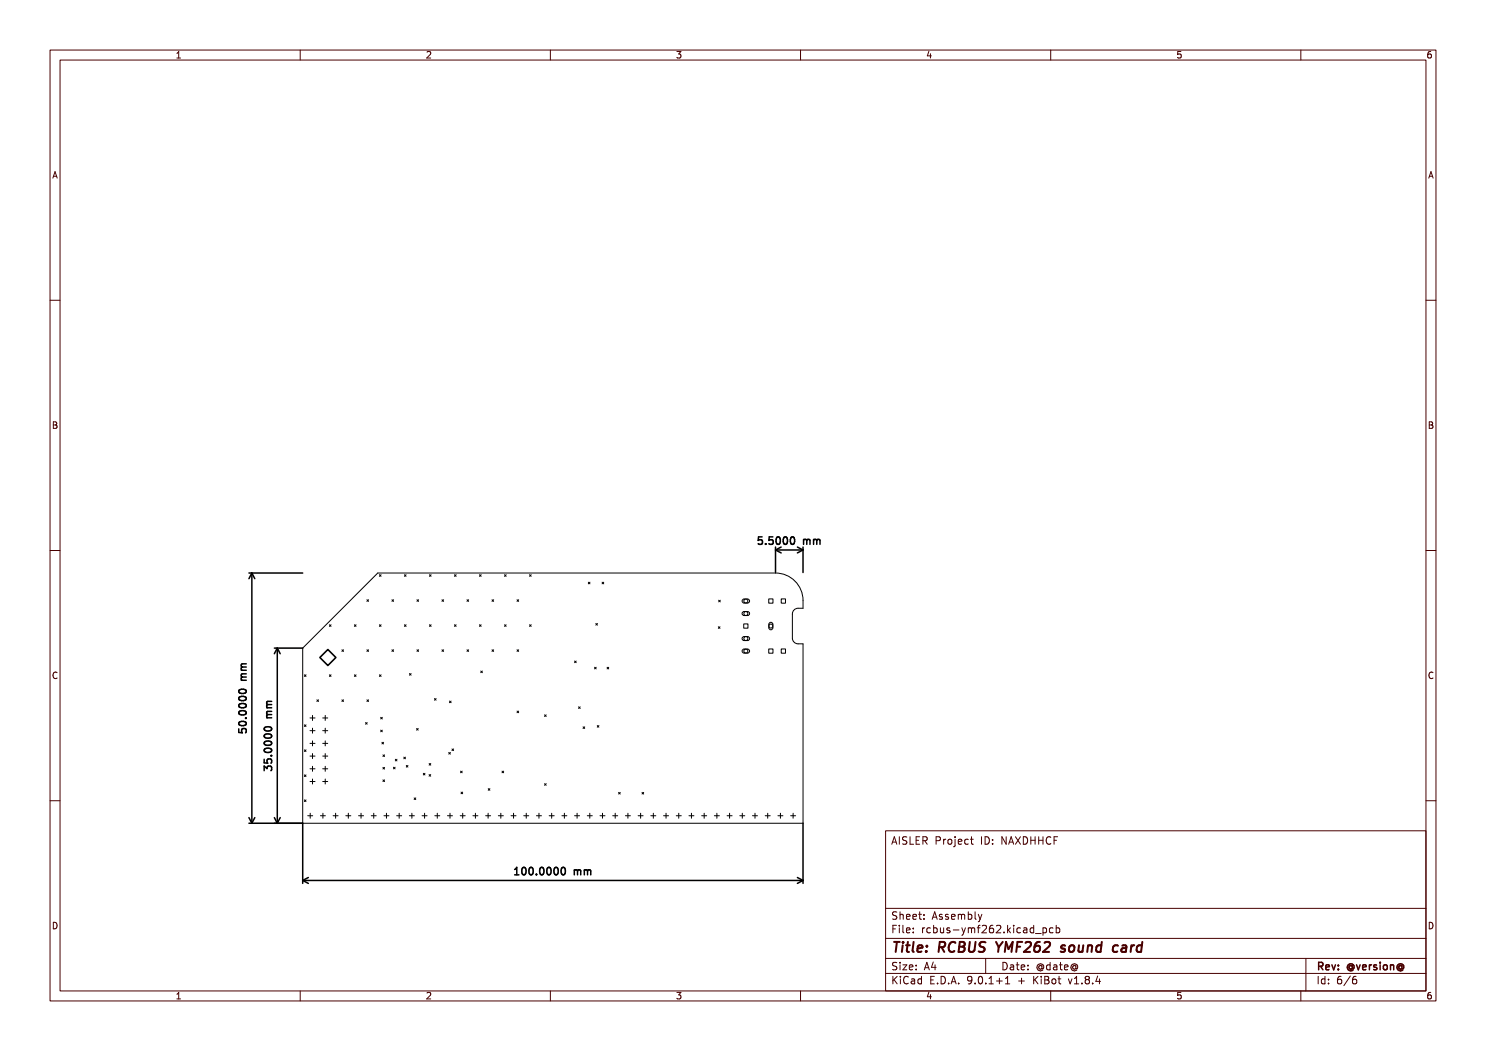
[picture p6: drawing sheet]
<svg xmlns="http://www.w3.org/2000/svg" width="297mm" height="210mm" viewBox="0 0 297 210" stroke-linecap="round" stroke-linejoin="round" font-family="sans-serif">
<path d="M63.9 131.4l1.6-1.6 1.6 1.6-1.6 1.6z" fill="none" stroke="#000" stroke-width=".32"/>
<g fill="none" stroke="#000" stroke-width=".2">
<path d="M73.3 119.8l.4 .4M73.7 119.8l-.4 .4M75.8 114.8l.4 .4M76.2 114.8l-.4 .4M78.3 119.8l.4 .4M78.7 119.8l-.4 .4M80.8 114.8l.4 .4M81.2 114.8l-.4 .4M83.3 119.8l.4 .4M83.7 119.8l-.4 .4M85.8 114.8l.4 .4M86.2 114.8l-.4 .4"/>
<path d="M88.3 119.8l.4 .4M88.7 119.8l-.4 .4M90.8 114.8l.4 .4M91.2 114.8l-.4 .4M93.3 119.8l.4 .4M93.7 119.8l-.4 .4M95.8 114.8l.4 .4M96.2 114.8l-.4 .4M98.3 119.8l.4 .4M98.7 119.8l-.4 .4M100.8 114.8l.4 .4M101.2 114.8l-.4 .4"/>
<path d="M103.3 119.8l.4 .4M103.7 119.8l-.4 .4M105.8 114.8l.4 .4M106.2 114.8l-.4 .4M117.6 116.3l.3 .4M117.9 116.3l-.3 .4M120.3 116.3l.4 .4M120.7 116.3l-.4 .4M143.6 119.9l.4 .4M144 119.9l-.4 .4M148.5 119.7h.9a.4 .4 0 0 1 .4 .4 .4 .4 0 0 1-.4 .4h-.7a.4 .4 0 0 1-.4-.3 .4 .4 0 0 1 .2-.5zM153.6 119.7h.9v.8h-.9z"/>
<path d="M156.1 119.7h.9v.8h-.9zM60.5 129.5l15-15h79.5a5.5 5.5 0 0 1 5.5 5.5v1.5a1.77 1.77 0 0 0-1.9 .5l-.2 .7v4.8a1.14 1.14 0 0 0 1.1 1.2h1v35.8h-100zM60.8 134.8l.4 .4M61.2 134.8l-.4 .4M63.3 139.8l.4 .4M63.7 139.8l-.4 .4M65.8 124.8l.4 .4M65.8 134.8l.4 .4M66.2 134.8l-.4 .4M66.2 124.8l-.4 .4M68.3 139.8l.4 .4M68.3 129.8l.4 .4"/>
<path d="M68.7 139.8l-.4 .4M68.7 129.8l-.4 .4M70.8 134.8l.4 .4M70.8 124.8l.4 .4M71.2 134.8l-.4 .4M71.2 124.8l-.4 .4M73.3 139.8l.4 .4M73.3 129.8l.4 .4M73.7 129.8l-.4 .4M73.7 139.8l-.4 .4M75.8 134.8l.4 .4M75.8 124.8l.4 .4"/>
<path d="M76.2 134.8l-.4 .4M76.2 124.8l-.4 .4M78.3 129.8l.4 .4M78.7 129.8l-.4 .4M80.8 124.8l.4 .4M81.2 124.8l-.4 .4M81.8 134.6l.4 .3M82.2 134.6l-.4 .3M83.3 129.8l.4 .4M83.7 129.8l-.4 .4M85.8 124.8l.4 .4M86.2 124.8l-.4 .4"/>
<path d="M86.8 139.6l.4 .3M87.2 139.6l-.4 .3M88.3 129.8l.4 .4M88.7 129.8l-.4 .4M90.8 124.8l.4 .4M91.2 124.8l-.4 .4M93.3 129.8l.4 .4M93.7 129.8l-.4 .4M95.8 124.8l.4 .4M96.1 134.1l.3 .3M96.2 124.8l-.4 .4M96.4 134.1l-.3 .3"/>
<path d="M98.3 129.8l.4 .4M98.7 129.8l-.4 .4M100.8 124.8l.4 .4M101.2 124.8l-.4 .4M103.3 129.8l.4 .4M103.7 129.8l-.4 .4M105.8 124.8l.4 .4M106.2 124.8l-.4 .4M114.8 132.1l.4 .3M115.2 132.1l-.4 .3M118.8 133.3l.4 .4M119.1 124.6l.3 .3"/>
<path d="M119.2 133.3l-.4 .4M119.4 124.6l-.3 .3M121.3 133.3l.4 .4M121.7 133.3l-.4 .4M143.6 125.2l.3 .4M143.9 125.2l-.3 .4M148.4 129.9l.3-.2h.7a.4 .4 0 0 1 .4 .4 .4 .4 0 0 1-.4 .4h-.7a.4 .4 0 0 1-.3-.6zM148.4 127.4l.3-.2h.7a.4 .4 0 0 1 .4 .4 .4 .4 0 0 1-.4 .4h-.7a.4 .4 0 0 1-.3-.6zM148.5 122.2h.9a.4 .4 0 0 1 .4 .4 .4 .4 0 0 1-.4 .4h-.7a.4 .4 0 0 1-.4-.3 .4 .4 0 0 1 .2-.5zM148.6 124.7h.9v.8h-.9zM153.6 129.7h.9v.8h-.9zM153.9 124.4a.4 .4 0 0 1 .6 .3v.7a.4 .4 0 0 1-.4 .4 .4 .4 0 0 1-.4-.4v-.7z"/>
<path d="M156.1 129.7h.9v.8h-.9zM60.8 159.8l.4 .4M60.8 154.8l.4 .4M60.8 149.8l.4 .4M60.8 144.8l.4 .4M61.2 159.8l-.4 .4M61.2 144.8l-.4 .4M61.2 154.8l-.4 .4M61.2 149.8l-.4 .4M62 156.2h1M62 153.6h1M62 151.1h1"/>
<path d="M62 148.5h1M62 146h1M62 143.5h1M62.5 143v1M62.5 145.5v1M62.5 148v1M62.5 150.6v1M62.5 153.1v1M62.5 155.7v1M64.5 156.2h1M64.5 153.6h1M64.5 151.1h1"/>
<path d="M64.5 148.5h1M64.5 146h1M64.5 143.5h1M65 143v1M65 145.5v1M65 148v1M65 150.6v1M65 153.1v1M65 155.7v1M73.1 144.4l.3 .3M73.4 144.4l-.3 .3M76.1 145.9l.3 .3"/>
<path d="M76.1 143.3l.3 .4M76.3 148.3l.4 .4M76.4 145.9l-.3 .3M76.4 143.3l-.3 .4M76.5 155.8l.4 .4M76.5 153.3l.4 .4M76.5 150.8l.4 .4M76.7 148.3l-.4 .4M76.9 155.8l-.4 .4M76.9 153.3l-.4 .4M76.9 150.8l-.4 .4M78.6 153.3l.4 .3"/>
<path d="M79 153.3l-.4 .3M79 151.7l.3 .3M79.3 151.7l-.3 .3M80.7 151.3l.3 .3M81 151.3l-.3 .3M81.2 153l.3 .3M81.5 153l-.3 .3M82.8 159.4l.3 .4M83.1 159.4l-.3 .4M83.3 145.6l.3 .3M83.6 145.6l-.3 .3M84.6 154.5l.3 .4"/>
<path d="M84.9 154.5l-.3 .4M85.8 154.8l.3 .3M85.8 152.6l.3 .3M86.1 154.8l-.3 .3M86.1 152.6l-.3 .3M89.7 150.4l.3 .3M89.8 140.1l.4 .3M90 150.4l-.3 .3M90.2 140.1l-.4 .3M90.3 149.7l.4 .3M90.7 149.7l-.4 .3M92 154.1l.4 .3"/>
<path d="M92.1 158.3l.4 .3M92.4 154.1l-.4 .3M92.5 158.3l-.4 .3M97.6 157.6l.3 .3M97.9 157.6l-.3 .3M100.3 154.1l.4 .3M100.7 154.1l-.4 .3M103.3 142.1l.4 .3M103.7 142.1l-.4 .3M108.8 156.6l.4 .3M108.8 142.8l.4 .4M109.2 156.6l-.4 .3"/>
<path d="M109.2 142.8l-.4 .4M115.6 141.2l.4 .4M116 141.2l-.4 .4M116.5 145.2l.4 .4M116.9 145.2l-.4 .4M119.4 145l.3 .3M119.7 145l-.3 .3M123.6 158.3l.4 .4M124 158.3l-.4 .4M128.3 158.3l.3 .4M128.6 158.3l-.3 .4M61.5 163h1"/>
<path d="M62 162.5v1M64 163h1M64.5 162.5v1M66.6 163h1M67.1 162.5v1M69.1 163h1M69.6 162.5v1M71.7 163h1M72.2 162.5v1M74.2 163h1M74.7 162.5v1M76.7 163h1"/>
<path d="M77.2 162.5v1M79.3 163h1M79.8 162.5v1M81.8 163h1M82.3 162.5v1M84.4 163h1M84.9 162.5v1M86.9 163h1M87.4 162.5v1M89.4 163h1M89.9 162.5v1M92 163h1"/>
<path d="M92.5 162.5v1M94.5 163h1M95 162.5v1M97.1 163h1M97.6 162.5v1M99.6 163h1M100.1 162.5v1M102.1 163h1M102.6 162.5v1M104.7 163h1M105.2 162.5v1M107.2 163h1"/>
<path d="M107.7 162.5v1M109.8 163h1M110.3 162.5v1M112.3 163h1M112.8 162.5v1M114.8 163h1M115.3 162.5v1M117.4 163h1M117.9 162.5v1M119.9 163h1M120.4 162.5v1M122.5 163h1"/>
<path d="M123 162.5v1M125 163h1M125.5 162.5v1M127.5 163h1M128 162.5v1M130.1 163h1M130.6 162.5v1M132.6 163h1M133.1 162.5v1M135.2 163h1M135.7 162.5v1M137.7 163h1"/>
<path d="M138.2 162.5v1M140.2 163h1M140.7 162.5v1M142.8 163h1M143.3 162.5v1M145.3 163h1M145.8 162.5v1M147.9 163h1M148.4 162.5v1M150.4 163h1M150.9 162.5v1M152.9 163h1"/>
<path d="M153.4 162.5v1M155.5 163h1M156 162.5v1M158 163h1M158.5 162.5v1"/>
<circle cx="149.1" cy="120.1" r=".4"/>
<circle cx="149.1" cy="122.6" r=".4"/>
<circle cx="149.1" cy="127.6" r=".4"/>
<circle cx="149.1" cy="130.1" r=".4"/>
<circle cx="154.1" cy="125.1" r=".4"/>
</g>
<g fill="none" stroke="#000" stroke-width=".3">
<path d="M49.8 114.5h10.7M50.3 114.5v50M50.3 114.5l.6 1.1M50.3 114.5l-.5 1.1M152.3 107.3h-.7l-.1 .7 .2-.2 .5 .1 .2 .2-.1 .5-.2 .2-.6-.2M153 108.6v.2M154.5 107.3h-.7l-.1 .7 .2-.2 .5 .1 .1 .2v.5l-.3 .2-.5-.2M155 109.3v5.1M155 109.9h5.5M155 109.9l1.1 .6M155.2 107.4l.3-.1a.8 .8 0 0 1 .5 .7 .8 .8 0 0 1-.5 .8l-.3-.2-.1-.4zM156.1 109.3l-1.1 .6"/>
<path d="M156.7 107.4l.2-.1a.8 .8 0 0 1 .5 .7 .8 .8 0 0 1-.5 .8l-.2-.2-.2-.4zM158.1 107.4l.2-.1a.8 .8 0 0 1 .5 .7 .8 .8 0 0 1-.5 .8l-.2-.2-.1-.4zM159.4 109.3l1.1 .6M160.5 109.3v5.1M160.5 109.9l-1.1 .6M160.6 107.8v1M160.6 107.9l.4-.1 .2 .2M161.2 108l.3-.2h.3l.1 1M161.2 108v.8M162.6 107.9l.4-.1 .3 .2M162.6 107.8v1M163.3 108l.2-.2h.3l.1 1"/>
<path d="M163.3 108v.8M47.9 137.9a.81 .81 0 0 1 1.3 .3 .85 .85 0 0 1-1.5-.1zM47.9 139.3a.81 .81 0 0 1 1.3 .3 .85 .85 0 0 1-1.5-.1zM48.2 135.9h1M48.2 133.9h1M48.4 135.3l-.2 .2 .2 .4M48.4 133.3l-.2 .2 .2 .4M48.4 135.3h.8M48.4 133.3h.8M49.2 132.6l-.9 .1-.1 .4 .2 .2M49.2 134.6l-.9 .1-.1 .4 .2 .2M54.8 129.5h5.7"/>
<path d="M55.4 129.5v35M55.4 129.5l.6 1.1M55.4 129.5l-.6 1.1M47.7 145.6v.8h.7l-.1-.2 .1-.5 .2-.1h.5l.1 .3-.1 .5M47.9 140.7a.81 .81 0 0 1 1.3 .4 .85 .85 0 0 1-1.5-.2zM47.9 142.1a.81 .81 0 0 1 1.3 .4 .85 .85 0 0 1-1.5-.1zM47.9 144.3a.81 .81 0 0 1 1.3 .3 .85 .85 0 0 1-1.5-.1zM49.1 143.5h.1M52.8 151.7v.7l.7 .1-.1-.2v-.5l.3-.2 .5 .1 .1 .2-.1 .6M52.8 154v-.9l.6 .5 .1-.5h.7l.1 .3-.1 .6M52.9 145.4a.89 .89 0 0 1 1.4 .3 .85 .85 0 0 1-1.5-.1zM52.9 146.9a.89 .89 0 0 1 1.4 .2 .85 .85 0 0 1-1.5-.1z"/>
<path d="M52.9 148.3a.89 .89 0 0 1 1.4 .3 .85 .85 0 0 1-1.5-.2zM52.9 149.7a.89 .89 0 0 1 1.4 .3 .85 .85 0 0 1-1.5-.1zM53.3 141.4h1M53.3 143.4h1M53.5 142.8l-.2 .2 .1 .4M53.5 140.8l-.2 .2 .1 .4M53.5 142.8h.8M53.5 140.8h.8M54.2 151h.1M54.3 140.1l-.9 .1-.1 .4 .2 .2M54.3 142.1l-.9 .1-.1 .4 .2 .2M49.8 164.5h10.7v12"/>
<path d="M49.8 163.4l.5 1.1M50.9 163.4l-.6 1.1M54.8 163.4l.6 1.1M56 163.4l-.6 1.1M60.5 175.9h100M60.5 175.9l1.1 .6M61.6 175.3l-1.1 .6M102.9 174.8h.8M102.9 173.7l.4-.4v1.5M104.5 173.4l.1-.1a.8 .8 0 0 1 .6 .8 .8 .8 0 0 1-.6 .7 1 1 0 0 1-.1-1.4zM105.9 173.5l.2-.2a.8 .8 0 0 1 .5 .8 .8 .8 0 0 1-.5 .7l-.2-.1-.2-.5zM107.2 174.7v.1"/>
<path d="M108 173.5l.2-.2a.8 .8 0 0 1 .5 .8 .8 .8 0 0 1-.5 .7l-.2-.1-.1-.5zM109.4 173.5l.2-.2a.8 .8 0 0 1 .6 .8 .8 .8 0 0 1-.6 .7l-.2-.1-.1-.5zM110.9 173.4l.2-.1a.8 .8 0 0 1 .5 .8 .8 .8 0 0 1-.5 .7 1 1 0 0 1-.2-1.4zM112.3 173.5l.2-.2a.8 .8 0 0 1 .5 .8 .8 .8 0 0 1-.5 .7l-.2-.1-.2-.5zM114.8 174l.4-.2 .2 .2M114.8 173.8v1M115.4 174l.2-.2 .4 .1 .1 .9M115.4 174v.8M116.8 174l.4-.2 .2 .2M116.8 173.8v1M117.4 174l.2-.2 .4 .1 .1 .9M117.4 174v.8"/>
<path d="M159.4 175.3l1.1 .6M160.5 164.5v12M160.5 175.9l-1.1 .6"/>
</g>
<g fill="none" stroke="#480000" stroke-width=".2">
<path d="M10 10h277v190h-277zM12 12h273v186h-273zM35.3 11.6h.8M35.3 10.7l.4-.4v1.3M60 10v2M85.3 10.4l.5-.1 .3 .4-.8 .9h.8M110 10v2M135.3 10.3h.8l-.4 .5 .3 .1v.6l-.2 .1-.5-.1M160 10v2M185.7 10.2l-.4 1h.9M186 10.7v.9M210 10v2"/>
<path d="M236 10.3h-.6l-.1 .6 .2-.1 .5 .1 .1 .1-.1 .5-.2 .1-.5-.1M260 10v2M286 10.3l-.4 .1-.2 .2-.1 .7 .3 .3 .4-.1 .1-.5-.1-.1-.4-.1-.3 .2M10.6 35.6l.4-1.3 .4 1.3M10.7 35.2h.6M285.6 35.6l.4-1.3 .4 1.3M285.7 35.2h.6M10 60h2M285 60h2M10.7 84.3h.4l.2 .2-.2 .4 .2 .1 .1 .3-.2 .3h-.5zM10.7 84.9h.4M285.7 84.3h.4l.2 .2-.2 .4 .2 .1 .1 .3-.2 .3h-.5z"/>
<path d="M285.7 84.9h.4M10 110h2M285 110h2M11.4 134.4a.62 .62 0 0 0-.9 .5 .62 .62 0 0 0 .7 .7l.2-.1M286.4 134.4a.62 .62 0 0 0-.9 .5 .62 .62 0 0 0 .7 .7l.2-.1M10 160h2M285 160h2M177 166h108v32h-108zM178.2 168.7l.5-1.5 .5 1.5M178.4 168.3h.7M179.7 167.2v1.5M181.2 167.3l-.5-.1-.2 .1v.5l.6 .3 .1 .3-.2 .3-.6-.1"/>
<path d="M181.9 167.2v1.5h.7M183.1 167.9h.5M183.8 167.2h-.7v1.5h.7M184.5 168l.7-.1 .1-.2-.1-.4-.2-.1h-.5v1.5M184.8 168l.5 .7M187.1 168l.7-.1 .2-.2-.1-.4-.2-.1h-.6v1.5M188.6 167.7v1M189 167.7l-.4 .3M189.5 167.8l.2-.1 .5 .1v.6l-.1 .2-.4 .1-.2-.1zM190.9 167.2v.1M190.9 167.7v1.3l-.3 .2M191.5 168.2l.7-.1v-.3l-.5-.1-.2 .2 .1 .7h.6"/>
<path d="M193.5 167.8l-.4-.1-.3 .3 .2 .6h.5M194 167.7h.5M194.2 167.2v1.3l.3 .2M196.2 167.2v1.5M196.9 167.2a.76 .76 0 0 1 .9 .7 .76 .76 0 0 1-.9 .8zM198.4 168.6v.1M198.4 167.8v.1M201.1 167.2v1.5l-.9-1.5v1.5M201.6 168.7l.5-1.5 .5 1.5M201.7 168.3h.8M203 167.2l1 1.5M204 167.2l-1 1.5"/>
<path d="M204.5 167.2a.76 .76 0 0 1 .9 .7 .76 .76 0 0 1-.9 .8zM206 167.9h.9M206 167.2v1.5M206.9 167.2v1.5M207.6 167.2v1.5M207.6 167.9h.9M208.5 167.2v1.5M210 167.3a.71 .71 0 0 0-1 .5 .71 .71 0 0 0 .7 .9l.3-.1M210.7 167.9h.5M211.4 167.2h-.7v1.5M10.7 184.3a.66 .66 0 0 1 .7 .6 .66 .66 0 0 1-.7 .7zM35.3 198.7l.4-.4v1.3"/>
<path d="M35.3 199.6h.8M60 198v2M85.3 198.4l.5-.1 .3 .4-.8 .9h.8M110 198v2M135.3 198.3h.8l-.4 .5 .3 .1v.6l-.2 .1-.5-.1M160 198v2M177 194.5h108M177 191.5h108M177 187.5h108M177 181.5h108M178.5 195.1v1.5M178.5 185.6h.5"/>
<path d="M178.7 195.7l.6 .9M179.2 184.9h-.7v1.5M179.2 192.4l-.5-.1-.2 .1v.5l.6 .3 .1 .3-.2 .3-.6-.1M179.2 182.3l-.5-.1-.2 .1v.5l.6 .3 .1 .3-.2 .3-.6-.1M179.3 195.1l-.8 .9M179.7 184.9v.1M179.7 185.4v1M179.9 182.2v1.5M179.9 192.3v.1M179.9 192.8v1M179.9 182.8l.2-.1 .4 .1v.9M180 195.1v.1"/>
<path d="M180 195.6v1M180.5 192.8h.7l-.7 1h.7M180.5 184.9v1.3l.2 .2M181.2 185.9l.7-.2-.1-.2-.4-.1-.2 .2v.7h.6M181.2 183.2l.7-.1-.1-.3-.4-.1-.2 .2v.7h.6M181.5 195.2a.71 .71 0 0 0-1 .5 .71 .71 0 0 0 .7 .9l.3-.1M181.7 193.3l.8-.1-.1-.3-.4-.1-.3 .2 .1 .7h.6M182.2 195.7h.5l.1 .9M182.5 183.2l.7-.1-.1-.3-.4-.1-.2 .2v.7h.6M182.5 186.3v.1M182.5 185.5v.1M182.8 196h-.5l-.2 .2 .2 .4 .5-.1"/>
<path d="M183.1 193.7v.1M183.1 192.9v.1M183.6 182.7h.6M183.8 182.2v1.3l.4 .2M184.2 195.7l-.5-.1-.2 .3 .1 .6h.6M184.2 195.1v1.5M184.4 185.4v1M184.7 183.6v.1M184.7 182.8v.1M184.7 193.8l.5-1.5 .5 1.5M184.8 185.4l-.4 .3M184.9 193.4h.7"/>
<path d="M185.7 198.2l-.4 1h.9M186 185.5l-.5-.1-.3 .3 .2 .6h.6M186 198.7v.9M186 195.8h.5M186.3 183.7l.5-1.5 .5 1.5M186.5 183.3h.7M186.5 192.2l-.3 1.1h.9M186.6 185.5l.4-.1 .3 .3-.1 .6h-.6M186.6 184.9v1.5M186.7 195.1h-.7v1.5h.7M186.9 192.8v1M187.4 196.5v.1"/>
<path d="M188 185.4v.9l.4 .1 .2-.1M188.1 195.1a.76 .76 0 0 1 .9 .7 .76 .76 0 0 1-.9 .8zM188.3 182.8l-.3-.1-.3 .2 .1 .2 .5 .2v.3h-.6M188.6 185.4v1M189.5 182.8l-.3-.1-.2 .2v.2l.5 .2v.3h-.5M189.6 196.5v.1M189.8 185.5l-.3-.1-.3 .2 .1 .2 .5 .2v.3h-.6M190.1 196.6l.5-1.5 .5 1.5M190.2 183.2l.7-.1-.1-.3-.4-.1-.2 .2v.7h.6M190.2 196.2h.8M190.5 185.8h1.2M191.5 182.8l.5-.1 .2 .2"/>
<path d="M191.5 182.7v1M191.6 196.5v.1M192.2 182.9l.2-.2 .3 .1 .1 .9M192.2 182.9v.8M192.2 185.4l.4 1M192.6 186.4l-.4 .5M193 185.4l-.4 1M193.5 182.8l.5-.1 .2 .3-.1 .6h-.6M193.5 185.5l.5-.1 .2 .2M193.5 182.2v1.5M193.5 185.4v1M194.2 185.6l.2-.2 .3 .1 .1 .9"/>
<path d="M194.2 185.6v.8M194.2 195.7l-.2 .3h-.3l-.3-.3 .1-.5 .5-.1 .2 .1a.99 .99 0 0 1-.4 1.4h-.3M194.9 196.5v.1M194.9 182.2v1.3l.2 .2M195.3 185.4h.6M195.5 182.7l.4 1M195.7 195.2l.2-.1a.8 .8 0 0 1 .5 .7 .8 .8 0 0 1-.5 .8l-.2-.1-.2-.5zM195.9 184.9l-.4 .2v1.3M195.9 183.7l-.4 .5M196.2 182.7l-.3 1M196.3 185l.6-.1 .3 .4-1 1.1h1M197 191.5v3"/>
<path d="M197 196.5v.1M197.7 196.6h.8M197.7 195.5l.4-.4v1.5M198.5 184.9l-.5 .1a1.01 1.01 0 0 0 0 1.4l.5-.1 .1-.6-.3-.2h-.3l-.3 .2M199.2 196h1.1M199.2 185l.5-.1 .3 .4-.9 1.1h.9M199.7 195.4v1.2M200.5 192.3a.76 .76 0 0 1 .8 .7 .76 .76 0 0 1-.8 .8zM200.7 186.3v.1M201 196.6h.8M201 195.5l.4-.4v1.5M201.4 184.9v1.5"/>
<path d="M201.5 185.8l.5 .6M202 192.9h.5l.1 .9M202 185.4l-.6 .6M202.6 193.2h-.5l-.2 .2 .2 .4 .5-.1M202.6 184.9v.1M202.6 185.4v1M203.1 192.8h.6M203.3 192.3v1.3l.4 .2M203.6 196h1.1M204 185.5l-.5-.1-.3 .3 .2 .6h.6M204.1 193.3l.7-.1-.1-.3-.4-.1-.2 .2 .1 .7h.5M204.2 195.4v1.2"/>
<path d="M204.6 185.5h.6v.9M205.2 185.7l-.5 .1-.2 .2 .2 .4 .5-.1M205.5 193.7v.1M205.5 192.9v.1M206.6 184.9v1.5M206.6 195.1v1.5M206.6 185.5l-.4-.1-.3 .3 .1 .6h.6M206.8 195.7l.7 .9M207 186.5h1.1M207.5 195.1l-.9 .9M208.1 195.1v.1M208.1 195.6v1"/>
<path d="M208.2 193.1a.36 .36 0 0 0-.5-.1 .36 .36 0 0 0 0 .6 .36 .36 0 0 0 .5-.1M208.2 192.9v.6M208.2 193.5l.2 .1a.63 .63 0 0 0-.2-1 .63 .63 0 0 0-.9 .4 .71 .71 0 0 0 .3 .9 .71 .71 0 0 0 .9-.1M208.5 185.5l.4-.1 .3 .3-.2 .6h-.5M208.5 185.4v1.5M208.8 195.1l.7 .1 .1 .3-.3 .3a.4 .4 0 0 1 .4 .4 .4 .4 0 0 1-.3 .4h-.6zM208.8 195.8h.5M209.9 192.9l-.4-.1-.3 .3 .1 .6h.6M209.9 192.3v1.5M210 198v2M210.4 195.7l.3-.1 .3 .3v.4l-.3 .3-.3-.1-.2-.2zM210.5 185.5l-.5-.1-.3 .3 .2 .6h.6"/>
<path d="M210.6 192.9h.6v.9M211.1 185.5l.4-.1 .3 .3-.1 .6h-.6M211.1 184.9v1.5M211.2 193.2h-.5l-.2 .2 .2 .4 .5-.1M211.5 195.6h.5M211.7 195.1v1.3l.3 .2M211.7 192.8h.6M212 192.3v1.3l.3 .2M212.7 193.3l.8-.1-.1-.3-.4-.1-.3 .2 .1 .7h.6M213.5 195.6l.4 1 .3-1M214.7 196.6h.9M214.7 195.5l.5-.4v1.5"/>
<path d="M215 193.1a.36 .36 0 0 0-.5-.1 .36 .36 0 0 0 0 .6 .36 .36 0 0 0 .5-.1M215 193.5l.1 .1a.57 .57 0 0 0 .2-.8 .57 .57 0 0 0-.8-.1 .7 .7 0 0 0-.3 1 .7 .7 0 0 0 1 .1M215 192.9v.6M216.2 196.5v.1M217.2 195.7l-.3 .3v.3l.3 .3h.3l.2-.3v-.3l-.2-.3M217.2 195.7l-.3-.3 .3-.3h.3l.2 .3-.2 .3M217.2 195.7h.3M218.4 196.5v.1M219.4 195l-.4 1.1h1M219.7 195.6v1M236 198.3h-.6l-.1 .6 .2-.1 .5 .1 .1 .1-.1 .5-.2 .1-.5-.1M260 198v2"/>
<path d="M261 191.5v6.5M263.5 195.1v1.5M264.8 195.7l-.4-.1-.3 .3 .1 .6h.6M264.8 195.1v1.5M265.5 196.5v.1M265.5 195.7v.1M268 195.1l-.4 .1a1.01 1.01 0 0 0 0 1.4l.5-.1 .1-.5-.3-.3h-.3l-.3 .3M269.9 195l-1.3 2M271 195.1l-.4 .1a1.01 1.01 0 0 0 0 1.4l.5-.1 .1-.5-.3-.3h-.3l-.3 .3M285.7 184.3a.66 .66 0 0 1 .7 .6 .66 .66 0 0 1-.7 .7zM286 198.3l-.4 .1-.2 .2-.1 .8 .3 .2 .4-.1 .1-.5-.1-.1-.4-.1-.3 .2"/>
</g>
<g fill="none" stroke="#480000" stroke-width=".3">
<path d="M263.6 193.1l.7-.1 .1-.2-.1-.4-.2-.1h-.5v1.5M263.9 193.1l.5 .7M265 193.3l.7-.2-.1-.2-.4-.1-.2 .2 .1 .7h.5M266.2 192.8l.4 1 .3-1M267.5 193.6v.2M267.5 192.9v.1M270.3 193.1a.36 .36 0 0 0-.6-.1 .36 .36 0 0 0 0 .6 .36 .36 0 0 0 .6-.1M270.3 192.9v.6M270.3 193.5l.1 .1a.63 .63 0 0 0-.1-1 .63 .63 0 0 0-1 .4 .7 .7 0 0 0 .3 .9 .7 .7 0 0 0 .9-.1M271.1 192.8l.4 1 .3-1M272.3 193.3l.8-.2-.1-.2-.4-.1-.3 .2 .1 .7h.6M273.7 192.8v1"/>
<path d="M274.1 192.8l-.4 .3M275.1 192.9l-.3-.1-.2 .2v.2l.5 .2v.3h-.5M275.8 192.3v.1M275.8 192.8v1M276.6 192.9l.2-.1 .4 .1 .1 .6-.2 .2-.3 .1-.2-.2zM277.9 192.9l.2-.1 .4 .1 .1 .9M277.9 192.8v1M280.2 193.1a.36 .36 0 0 0-.5-.1 .36 .36 0 0 0 0 .6 .36 .36 0 0 0 .5-.1M280.2 193.5l.1 .1a.57 .57 0 0 0 .2-.8 .57 .57 0 0 0-.9-.2 .71 .71 0 0 0-.3 1.1 .71 .71 0 0 0 1.1 .1M280.2 192.9v.6"/>
</g>
<g fill="none" stroke="#480000" stroke-width=".4">
<path d="M178.7 188.2h1.1M179.3 188.2l-.3 2M180.4 188.9l-.1 1.3M180.5 188.2v.2M181.1 188.9h.7M181.5 188.2l-.3 1.7 .1 .2 .4 .1M182.6 188.2l-.2 1.7 .2 .3M183.4 189.5l1-.1-.1-.4h-.7l-.3 .9 .3 .3 .6-.1M185.1 190v.2M185.3 189l-.1 .2M187.7 189.3l1-.1a.52 .52 0 0 0 .2-.5 .52 .52 0 0 0-.3-.5h-.8l-.2 2M188.2 189.3l.5 .9"/>
<path d="M191 188.4a.88 .88 0 0 0-1.1 0 .88 .88 0 0 0-.3 1 .69 .69 0 0 0 .3 .7 .69 .69 0 0 0 .9-.1M191.7 189.2h.7M191.8 188.2l.9 .1a.51 .51 0 0 1 .1 .5 .51 .51 0 0 1-.4 .4l.3 .1a.58 .58 0 0 1-.4 .9h-.7zM193.8 188.2l-.2 1.6 .2 .3a.66 .66 0 0 0 1-.3l.2-1.6M197 188.3a.84 .84 0 0 0-1.1 .1 .45 .45 0 0 0 .2 .8l.5 .2a.51 .51 0 0 1 .2 .5 .51 .51 0 0 1-.5 .3l-.7-.1M199.1 188.2l.5 1.1M199.6 189.3l-.1 .9M200.4 188.2l-.8 1.1M200.8 190.2l.3-2 .5 1.4 .8-1.4-.2 2M203.2 189.2h.7M204.3 188.2h-.9l-.3 2M205 188.4l.3-.2h.4l.3 .2 .1 .4-.2 .3-1.3 1.1h1.3"/>
<path d="M207.8 188.2a.91 .91 0 0 0-1 .9l-.1 .7 .1 .3a.66 .66 0 0 0 1-.3l.1-.4-.2-.3a.66 .66 0 0 0-1 .3M208.8 188.4l.3-.2h.5l.2 .2 .1 .4-.2 .3-1.3 1.1h1.3M212.9 189a.49 .49 0 0 0-.8 .3l.2 .2 .5 .1 .1 .2-.4 .4-.5-.1M213.8 189.1a.52 .52 0 0 1 .6-.2 .52 .52 0 0 1 .4 .4l-.1 .5a.55 .55 0 0 1-.5 .4 .55 .55 0 0 1-.6-.4zM215.7 188.9l-.1 1.2a.57 .57 0 0 0 .8-.1M216.5 188.9l-.2 1.3M217.4 189.1a.49 .49 0 0 1 .9 .1l-.1 1M217.5 188.9l-.2 1.3M220.1 189a.66 .66 0 0 0-1 .3v.5l.1 .3h.8M220.2 188.2l-.2 2M223.5 189a.66 .66 0 0 0-1 .3l-.1 .5 .2 .3h.7M224.3 189h.8l-.1 1.2"/>
<path d="M225.1 189.4h-.7a.4 .4 0 0 0-.3 .4 .4 .4 0 0 0 .2 .4l.7-.1M226.1 188.9l-.1 1.3M226.7 188.9l-.4 .1-.2 .3M228.2 189a.66 .66 0 0 0-1 .3v.5l.1 .3h.8M228.3 188.2l-.2 2"/>
</g>
<text font-size="2.7" fill="#fff" x="178" y="190.3">Title: RCBUS YMF262 sound card</text>
<g font-size="2" fill="#fff">
<text x="152.3" y="108.8">5.5000 mm</text>
<text x="49.3" y="145.5" transform="rotate(-90 49.3 145.5)">50.0000 mm</text>
<text x="54.4" y="153" transform="rotate(-90 54.4 153)">35.0000 mm</text>
<text x="178" y="168.8">AISLER Project ID: NAXDHHCF</text>
<text x="103.9" y="174.9">100.0000 mm</text>
<text x="178" y="183.8">Sheet: Assembly</text>
<text x="178" y="186.5">File: rcbus-ymf262.kicad_pcb</text>
<text x="178" y="193.9">Size: A4</text>
<text x="178" y="196.7">KiCad E.D.A. 9.0.1+1 + KiBot v1.8.4</text>
<text x="200" y="193.9">Date: @date@</text>
<text x="263" y="196.7">Id: 6/6</text>
<text x="263" y="193.9">Rev: @version@</text>
</g>
<g font-size="1.7" fill="#fff">
<text x="35" y="11.6">1</text>
<text x="85" y="11.6">2</text>
<text x="135" y="11.6">3</text>
<text x="185" y="11.6">4</text>
<text x="235" y="11.6">5</text>
<text x="285" y="11.6">6</text>
<text x="10.5" y="35.6">A</text>
<text x="285.5" y="35.6">A</text>
<text x="10.5" y="85.6">B</text>
<text x="285.5" y="85.6">B</text>
<text x="10.5" y="135.7">C</text>
<text x="285.5" y="135.7">C</text>
<text x="10.5" y="185.6">D</text>
<text x="285.5" y="185.6">D</text>
<text x="35" y="199.7">1</text>
<text x="85" y="199.7">2</text>
<text x="135" y="199.7">3</text>
<text x="185" y="199.7">4</text>
<text x="235" y="199.7">5</text>
<text x="285" y="199.7">6</text>
</g>
</svg>
